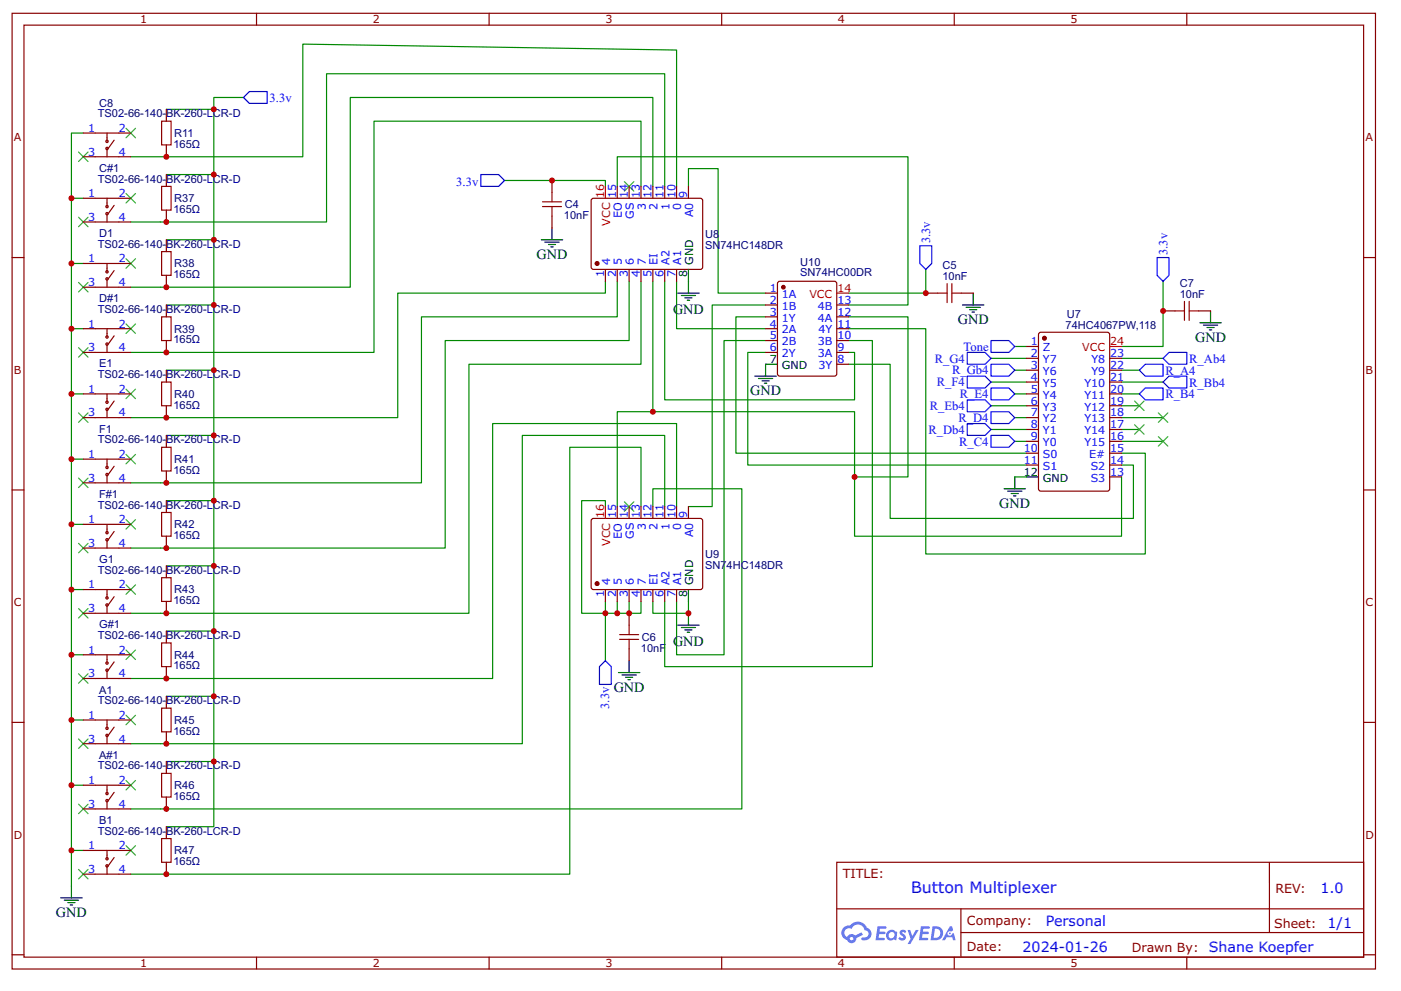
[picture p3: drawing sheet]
<svg xmlns="http://www.w3.org/2000/svg" width="297mm" height="210mm" viewBox="0 0 297 210" stroke-linecap="round" stroke-linejoin="round" font-family="sans-serif">
<g fill="none" stroke="#800" stroke-width=".25">
<path d="M2.6 2.8h289v202.8h-289zM5.1 5.3h284v197.8h-284zM54.4 2.8v2.5M103.7 2.8v2.5M153 2.8v2.5M202.3 2.8v2.5M251.6 2.8v2.5M2.6 54.6h2.5M289.1 54.6h2.5M2.6 104h2.5M289.1 104h2.5M2.6 153.3h2.5"/>
<path d="M289.1 153.3h2.5M177.4 182.9h111.7v20.2h-111.7zM177.4 192.8h111.6M203.7 197.9h85.3M203.7 192.8v10.1M269.1 183v14.9M2.6 202.6h2.5M54.4 203.1v2.5M103.7 203.1v2.5M153 203.1v2.5M202.3 203.1v2.5M251.6 203.1v2.5"/>
<path d="M289.1 202.6h2.5"/>
</g>
<g fill="#58f">
<path d="M190.9 197.4l.5-.2 .4 .1 .3 .3-.2 .4a.33 .33 0 0 0-.3-.3 .33 .33 0 0 0-.3 .2v.1a.85 .85 0 0 1 .7 .6 .85 .85 0 0 1-.3 .9h-.6l-.6-.4 .3-.3 .5 .2 .2-.1v-.1a.87 .87 0 0 1-.6-1.4z"/>
<path d="M192.4 197.3h.6l.4 1.3 .8-1.3h.6l-1.8 3h-.6l.7-1.1z"/>
<path d="M186.1 196.5h1.6l.2 .2-.1 .3-1.2 .1-.1 .6h1l.3 .2-.3 .3h-1.1l-.1 .8h1.2l.1 .2-.1 .3h-1.9z"/>
<path d="M195.2 196.5h1.7l.2 .2-.1 .3-1.2 .1-.1 .6h1l.3 .2-.3 .3h-1.1l-.1 .8h1.2l.1 .2-.1 .3h-1.9z"/>
<path d="M201.4 196.5h.5l.2 .9-.4 .3a.49 .49 0 0 0-.8 .1 .49 .49 0 0 0 .4 .7 .49 .49 0 0 0 .6-.4l.3-.2 .4 1.6h-.5l-.2-.6h-1.2l-.4 .6h-.6z"/>
<path d="M197.7 196.5l-.4 3h.9a1.5 1.5 0 0 0 1.8-1.5 1.5 1.5 0 0 0-1.8-1.5zM198.2 197.1a1.01 1.01 0 0 1 1.2 1.1 1.01 1.01 0 0 1-1.4 .8z"/>
<path d="M188.3 197.5a1.1 1.1 0 0 0-.3 1.6 1.1 1.1 0 0 0 1.6 .2l.4 .2 .2-1.6-.4-.3a1.01 1.01 0 0 0-1.5-.1zM188.3 198.4a.7 .7 0 0 1 1.4 0 .7 .7 0 0 1-1.4 0z"/>
<path d="M178.9 196.8a1.57 1.57 0 0 0 .7 2.7 1.01 1.01 0 0 0 1.2 .6 1.01 1.01 0 0 0 .8-1.1l1.4-.7-.3-.5-1.4 .7a1.02 1.02 0 0 0-1.7 .3 .99 .99 0 0 1-.5-1.4 .99 .99 0 0 1 1.4-.3 1.48 1.48 0 0 1 1.6-.9 1.48 1.48 0 0 1 1.3 1.2 .81 .81 0 0 1 .7 1 .81 .81 0 0 1-1.2 .5l-.3 .1v.3a1.39 1.39 0 0 0 2-.6 1.39 1.39 0 0 0-.8-1.9 2.18 2.18 0 0 0-3.7-.5l-.7 .2zM180.2 199.1a.38 .38 0 0 1 .7 0 .38 .38 0 0 1-.7 0z"/>
<circle cx="201.4" cy="198" r=".19"/>
</g>
<g fill="none" stroke="#000" stroke-width=".25">
<path d="M114.8 50.9h4.5M115.5 51.4h3M116.3 51.9h1.5M116.8 52.4h.5M117 48.4v2.5M146 57.2v5M143.7 62.2h4.5M144.5 62.7h3M145.2 63.2h1.5M145.7 63.7h.5M160.1 79.8h4.5M164.8 77.3h-2.5v2.5"/>
<path d="M204.1 64.7h4.5M204.8 65.2h3.1M205.6 65.7h1.5M206.1 66.2h.5M206.3 62.2v2.5M254.4 68.5h4.5M255.1 69h3.1M255.9 69.5h1.5M256.4 70h.5M256.7 66v2.5M160.8 80.3h3M161.6 80.8h1.5"/>
<path d="M162.1 81.3h.5M212.9 103.7h4.5M213.6 104.2h3.1M214.4 104.7h1.5M214.9 105.2h.5M215.1 101.2v2.5M217.7 101.2h2.5M143.7 132.6h4.5M144.5 133.1h3M145.2 133.6h1.5M145.7 134.1h.5M146 125.1v2.5"/>
<path d="M146 130.1v2.5M131.1 142.7h4.5M131.9 143.2h3M132.6 143.7h1.5M133.1 144.2h.5M133.4 140.2v2.5M12.9 190.5h4.5M13.6 191h3.1M14.4 191.5h1.5M14.9 192h.5M15.1 188v2.5"/>
</g>
<g fill="none" stroke="#a00000" stroke-width=".25">
<path d="M34.3 39.5h2v5.1h-2zM34.3 25.7h2v5h-2zM34.3 53.4h2v5h-2zM115 42.8h4M115 43.8h4M117 40.8v2M117 43.8v2M34.3 67.2h2v5.1h-2zM198.8 62.2h2M200.8 60.2v4M201.8 62.2h2M201.8 60.2v4"/>
<path d="M249.1 66h2M251.1 64v4M252.1 66h2M252.1 64v4M34.3 94.9h2v5h-2zM34.3 81.1h2v5h-2zM34.3 108.7h2v5.1h-2zM34.3 136.4h2v5h-2zM34.3 122.6h2v5h-2zM131.4 134.6h4M131.4 135.7h4M133.4 132.6v2"/>
<path d="M133.4 135.7v2M34.3 150.2h2v5.1h-2zM34.3 177.9h2v5h-2zM34.3 164.1h2v5h-2z"/>
</g>
<g fill="none" stroke="#800" stroke-width=".25">
<path d="M17.7 28.2h10M17.7 33.3h10M22.7 28.2v1.8M22.7 31.5v1.8M24.2 29.7l-1.3 1.8M35.3 23.2v2.5M35.3 30.7v2.6M35.3 37v2.5M117 38.3v2.5M130.9 39.5v2.6M133.4 39.5v2.6M135.9 39.5v2.6"/>
<path d="M138.4 39.5v2.6M140.9 39.5v2.6M143.4 39.5v2.6M146 39.5v2.6M17.7 55.9h10M17.7 42.1h10M17.7 47.1h10M22.7 42.1v1.7M22.7 45.3v1.8M22.7 55.9v1.8M22.7 59.2v1.7M24.2 57.4l-1.3 1.8"/>
<path d="M24.2 43.6l-1.3 1.7M35.3 44.6v2.5M35.3 50.9v2.5M35.3 58.4v2.5M117 45.8v2.6M125.6 42.1h23.1l.3 .5-.1 14.3-.4 .3-22.9-.1-.3-.4v-14.1zM128.4 57.2v2.5M130.9 57.2v2.5M133.4 57.2v2.5M135.9 57.2v2.5M138.4 57.2v2.5M140.9 57.2v2.5"/>
<path d="M143.4 57.2v2.5M164.9 59.9l.4-.2h11.6l.4 .2 .1 19.4-.2 .4-11.9 .1-.4-.2zM17.7 69.7h10M17.7 74.8h10M17.7 60.9h10M22.7 69.7v1.8M22.7 73v1.8M24.2 71.2l-1.3 1.8M35.3 64.7v2.5M35.3 72.3v2.5M35.3 78.5v2.6M162.3 62.2h2.5"/>
<path d="M162.3 64.7h2.5M162.3 67.2h2.5M162.3 69.7h2.5M162.3 72.3h2.5M162.3 74.8h2.5M177.4 64.7h2.5M177.4 67.2h2.5M177.4 69.7h2.5M177.4 72.3h2.5M177.4 74.8h2.5M177.4 77.3h2.5M196.3 62.2h2.5"/>
<path d="M203.8 62.2h2.5M217.7 73.5h2.5M217.7 76h2.5M217.7 78.5h2.5M220.2 70.7l.5-.2h14.1l.4 .2 .1 33-.3 .4-14.3 .1-.5-.2zM235.3 76h2.5M235.3 78.5h2.5M246.6 66h2.5M254.1 66h2.6M17.7 97.4h10M17.7 83.6h10M17.7 88.6h10"/>
<path d="M22.7 83.6v1.7M22.7 86.8v1.8M22.7 97.4v1.8M24.2 98.9l-1.3 1.8M24.2 85.1l-1.3 1.7M35.3 86.1v2.5M35.3 92.4v2.5M35.3 99.9v2.5M217.7 83.6h2.5M217.7 88.6h2.5M217.7 81.1h2.5M217.7 86.1h2.5"/>
<path d="M217.7 91.1h2.5M217.7 93.6h2.5M217.7 96.2h2.5M217.7 98.7h2.5M235.3 83.6h2.5M235.3 88.6h2.5M235.3 81.1h2.5M235.3 86.1h2.5M235.3 91.1h2.5M235.3 93.6h2.5M235.3 96.2h2.5M235.3 98.7h2.5"/>
<path d="M17.7 111.2h10M17.7 116.3h10M17.7 102.4h10M22.7 100.7v1.7M22.7 111.2v1.8M22.7 114.5v1.8M24.2 112.8l-1.3 1.7M35.3 106.2v2.5M35.3 113.8v2.5M125.4 110.2l.4-.2 22.9 .1 .3 .4-.1 14.3-.4 .3-22.9-.1-.3-.4zM130.9 107.5v2.5M133.4 107.5v2.5"/>
<path d="M135.9 107.5v2.5M138.4 107.5v2.5M140.9 107.5v2.5M143.4 107.5v2.5M146 107.5v2.5M235.3 101.2h2.5M17.7 138.9h10M17.7 125.1h10M17.7 130.1h10M22.7 125.1v1.7M22.7 128.4v1.7M22.7 138.9v1.8"/>
<path d="M24.2 126.6l-1.3 1.8M35.3 120.1v2.5M35.3 127.6v2.5M35.3 133.9v2.5M128.4 125.1v2.5M130.9 125.1v2.5M133.4 125.1v2.5M133.4 130.1v2.5M133.4 137.7v2.5M135.9 125.1v2.5M138.4 125.1v2.5M140.9 125.1v2.5"/>
<path d="M143.4 125.1v2.5M17.7 152.8h10M17.7 157.8h10M17.7 144h10M22.7 142.2v1.8M22.7 152.8v1.7M22.7 156v1.8M24.2 154.3l-1.3 1.7M24.2 140.4l-1.3 1.8M35.3 141.4v2.6M35.3 147.7v2.5M35.3 155.3v2.5"/>
<path d="M17.7 166.6h10M17.7 171.6h10M22.7 166.6v1.8M22.7 169.9v1.7M24.2 168.1l-1.3 1.8M35.3 161.6v2.5M35.3 169.1v2.5M35.3 175.4v2.5M17.7 180.4h10M17.7 185.5h10M22.7 180.4v1.8M22.7 183.7v1.8"/>
<path d="M24.2 181.9l-1.3 1.8M35.3 182.9v2.6"/>
<circle cx="22.7" cy="30" r=".25"/>
<circle cx="22.7" cy="31.5" r=".25"/>
<circle cx="22.7" cy="57.7" r=".25"/>
<circle cx="22.7" cy="45.3" r=".25"/>
<circle cx="22.7" cy="43.8" r=".25"/>
<circle cx="22.7" cy="59.2" r=".25"/>
<circle cx="22.7" cy="71.5" r=".25"/>
<circle cx="22.7" cy="73" r=".25"/>
<circle cx="22.7" cy="99.2" r=".25"/>
<circle cx="22.7" cy="85.3" r=".25"/>
<circle cx="22.7" cy="86.8" r=".25"/>
<circle cx="22.7" cy="113" r=".25"/>
<circle cx="22.7" cy="114.5" r=".25"/>
<circle cx="22.7" cy="100.7" r=".25"/>
<circle cx="22.7" cy="126.8" r=".25"/>
<circle cx="22.7" cy="128.4" r=".25"/>
<circle cx="22.7" cy="156" r=".25"/>
<circle cx="22.7" cy="142.2" r=".25"/>
<circle cx="22.7" cy="154.5" r=".25"/>
<circle cx="22.7" cy="140.7" r=".25"/>
<circle cx="22.7" cy="169.9" r=".25"/>
<circle cx="22.7" cy="168.4" r=".25"/>
<circle cx="22.7" cy="183.7" r=".25"/>
<circle cx="22.7" cy="182.2" r=".25"/>
</g>
<g fill="none" stroke="#080" stroke-width=".25">
<path d="M17.7 28.2h-2.6v13.9M27.7 33.3h36.5v-23.9l79.2 1.2v28.9M45.3 37v13.9h-10M45.3 23.2v13.8h-10M51.6 20.7h-6.3v2.5h-10M107 38.3h21.4v1.2M130.9 39.5v-6.2h61.6v31.4h-12.6M135.9 39.5v-13.8h-56.6v49.1h-51.6M138.4 39.5v-18.8h-64.1v40.2h-46.6M140.9 39.5v-23.9h-71.7v31.5h-41.5M146 39.5v-3.7h6.3v26.4h10M17.7 42.1h-2.6v13.8"/>
<path d="M17.7 55.9h-2.6v13.8M45.3 50.9v13.8h-10M128.4 59.7v2.5h-44.1v26.4h-56.6M130.9 59.7v7.5h-41.5v35.2h-61.7M133.4 59.7v12.6h-39v44h-66.7M135.9 59.7v17.6h-36.5v52.8h-71.7M138.4 59.7v27.6h-7.5v20.2M140.9 59.7v25.1h40.3v-10h-1.3M143.4 59.7v10h18.9M196.3 57.2v5h-16.4M246.6 59.7v13.8h-8.8M17.7 69.7h-2.6v13.9"/>
<path d="M45.3 78.5v13.9h-10M45.3 64.7v13.8h-10M162.3 72.3h-8.8v66.6h-10.1v-11.3M162.3 74.8h-3.8v23.9h59.2M162.3 67.2h-6.3v29h61.7M162.3 64.7h-11.3v42.8h-5M179.9 72.3h5.1v69.1h-44.1v-13.8M179.9 67.2h12.6v34h-11.3M179.9 69.7h16.4v47.8h46.5v-21.3h-5M179.9 77.3h8.8v32.7h51.6v-11.3h-2.5M210.1 76h7.6M215.1 78.5h2.6"/>
<path d="M215.1 73.5h2.6M237.8 78.5h3.8M237.8 76h8.8M17.7 83.6h-2.6v13.8M17.7 97.4h-2.6v13.8M45.3 92.4v13.8h-10M138.4 87.3h42.8v26.5h56.6v-12.6M210.1 91.1h7.6M210.1 86.1h7.6M210.1 81.1h7.6M215.1 93.6h2.6M215.1 88.6h2.6"/>
<path d="M215.1 83.6h2.6M237.8 93.6h8.8M237.8 91.1h3.8M237.8 88.6h8.8M237.8 86.1h3.8M237.8 83.6h3.8M237.8 81.1h8.8M17.7 111.2h-2.6v13.9M45.3 106.2v13.9h-10M128.4 107.5v-1.3h-5.1v23.9h7.6v-2.5M135.9 107.5v-12.6h-15.1v90.6h-93.1M138.4 107.5v-3.8h18.9v67.9h-129.6"/>
<path d="M140.9 107.5v-15.1h-30.2v65.4h-83M143.4 107.5v-17.6h-38.9v54.1h-76.8M215.1 101.2h2.6M17.7 125.1h-2.6v13.8M17.7 138.9h-2.6v13.9M45.3 133.9v13.8h-10M45.3 120.1v13.8h-10M128.4 127.6v12.6M133.4 127.6v2.5h-2.5M135.9 127.6v2.5h-2.5M138.4 127.6v2.5h7.6v-2.5M17.7 152.8h-2.6v13.8"/>
<path d="M45.3 147.7v13.9h-10M17.7 166.6h-2.6v13.8M45.3 161.6v13.8h-10M17.7 180.4h-2.6v7.6"/>
</g>
<g fill="#000" stroke="#3c3" stroke-width=".25">
<path d="M16.7 32.3l2 2zM16.7 34.3l2-2z"/>
<path d="M26.7 27.2l2 2zM28.7 27.2l-2 2z"/>
<path d="M132.4 38.5l2 2.1zM132.4 40.6l2-2.1z"/>
<path d="M16.7 46.1l2 2zM18.7 46.1l-2 2z"/>
<path d="M16.7 59.9l2 2zM18.7 59.9l-2 2z"/>
<path d="M26.7 41.1l2 2zM28.7 41.1l-2 2z"/>
<path d="M26.7 54.9l2 2zM28.7 54.9l-2 2z"/>
<path d="M16.7 73.8l2 2zM18.7 73.8l-2 2z"/>
<path d="M26.7 68.7l2 2zM28.7 68.7l-2 2z"/>
<path d="M16.7 87.6l2 2zM18.7 87.6l-2 2z"/>
<path d="M26.7 82.6l2 2zM26.7 84.6l2-2z"/>
<path d="M26.7 96.4l2 2zM26.7 98.4l2-2z"/>
<path d="M240.6 90.1l2 2zM242.6 90.1l-2 2z"/>
<path d="M240.6 85.1l2 2zM242.6 85.1l-2 2z"/>
<path d="M245.6 92.6l2 2zM247.6 92.6l-2 2z"/>
<path d="M245.6 87.6l2 2zM247.6 87.6l-2 2z"/>
<path d="M16.7 101.4l2 2.1zM18.7 101.4l-2 2.1z"/>
<path d="M16.7 115.3l2 2zM18.7 115.3l-2 2z"/>
<path d="M26.7 110.2l2 2.1zM26.7 112.3l2-2.1z"/>
<path d="M132.4 106.5l2 2zM132.4 108.5l2-2z"/>
<path d="M16.7 129.1l2 2zM18.7 129.1l-2 2z"/>
<path d="M26.7 124.1l2 2zM26.7 126.1l2-2z"/>
<path d="M26.7 137.9l2 2zM26.7 139.9l2-2z"/>
<path d="M16.7 142.9l2 2.1zM16.7 145l2-2.1z"/>
<path d="M16.7 156.8l2 2zM16.7 158.8l2-2z"/>
<path d="M26.7 151.8l2 2zM26.7 153.8l2-2z"/>
<path d="M16.7 170.6l2 2zM16.7 172.6l2-2z"/>
<path d="M26.7 165.6l2 2zM26.7 167.6l2-2z"/>
<path d="M26.7 179.4l2 2zM28.7 179.4l-2 2z"/>
<path d="M16.7 184.5l2 2zM16.7 186.5l2-2z"/>
</g>
<g fill="none" stroke="#00f" stroke-width=".25">
<path d="M52.9 19.4h3.8v2.5h-3.8l-1.3-1.2zM101.9 37h3.8l1.3 1.3-1.3 1.2h-3.8zM195 52.1h2.5v3.8l-1.2 1.3-1.3-1.3zM245.3 54.6h2.6v3.8l-1.3 1.3-1.3-1.3zM205.1 79.8h3.8l1.2 1.3-1.2 1.2h-3.8zM205.1 74.8h3.8l1.2 1.2-1.2 1.3h-3.8zM210.1 77.3h3.8l1.2 1.2-1.2 1.3h-3.8zM210.1 72.3h3.8l1.2 1.2-1.2 1.3h-3.8zM242.8 77.3h3.8v2.5h-3.8l-1.2-1.3zM246.6 76l1.3-1.2h3.7v2.5h-3.7zM247.9 79.8h3.7v2.5h-3.7l-1.3-1.2zM205.1 89.9h3.8l1.2 1.2-1.2 1.3h-3.8z"/>
<path d="M205.1 84.8h3.8l1.2 1.3-1.2 1.2h-3.8zM210.1 92.4h3.8l1.2 1.2-1.2 1.3h-3.8zM210.1 87.3h3.8l1.2 1.3-1.2 1.3h-3.8zM210.1 82.3h3.8l1.2 1.3-1.2 1.2h-3.8zM241.6 83.6l1.2-1.3h3.8v2.5h-3.8zM128.4 140.2l1.2 1.2v3.8h-2.5v-3.8z"/>
</g>
<g fill="#800" stroke="#800" stroke-width=".25">
<circle cx="166.1" cy="60.9" r=".38"/>
<circle cx="126.6" cy="123.8" r=".38"/>
<circle cx="126.6" cy="55.9" r=".38"/>
<circle cx="221.4" cy="71.8" r=".38"/>
</g>
<path d="M128.4 39.5v2.6M177.4 62.2h2.5M235.3 73.5h2.5M128.4 107.5v2.5" fill="none" stroke="#f00" stroke-width=".25"/>
<g fill="#c00">
<circle cx="246.6" cy="66" r=".63"/>
<circle cx="196.3" cy="62.2" r=".63"/>
<circle cx="117" cy="38.3" r=".63"/>
<circle cx="45.3" cy="161.6" r=".63"/>
<circle cx="45.3" cy="147.7" r=".63"/>
<circle cx="45.3" cy="133.9" r=".63"/>
<circle cx="45.3" cy="120.1" r=".63"/>
<circle cx="45.3" cy="106.2" r=".63"/>
<circle cx="45.3" cy="92.4" r=".63"/>
<circle cx="45.3" cy="78.5" r=".63"/>
<circle cx="45.3" cy="64.7" r=".63"/>
<circle cx="45.3" cy="50.9" r=".63"/>
<circle cx="45.3" cy="37" r=".63"/>
<circle cx="45.3" cy="23.2" r=".63"/>
<circle cx="35.3" cy="185.5" r=".63"/>
<circle cx="35.3" cy="171.6" r=".63"/>
<circle cx="35.3" cy="157.8" r=".63"/>
<circle cx="35.3" cy="144" r=".63"/>
<circle cx="35.3" cy="130.1" r=".63"/>
<circle cx="35.3" cy="116.3" r=".63"/>
<circle cx="35.3" cy="102.4" r=".63"/>
<circle cx="35.3" cy="88.6" r=".63"/>
<circle cx="35.3" cy="74.8" r=".63"/>
<circle cx="35.3" cy="60.9" r=".63"/>
<circle cx="35.3" cy="47.1" r=".63"/>
<circle cx="35.3" cy="33.3" r=".63"/>
<circle cx="138.4" cy="87.3" r=".63"/>
<circle cx="181.2" cy="101.2" r=".63"/>
<circle cx="15.1" cy="42.1" r=".63"/>
<circle cx="15.1" cy="55.9" r=".63"/>
<circle cx="15.1" cy="69.7" r=".63"/>
<circle cx="15.1" cy="83.6" r=".63"/>
<circle cx="15.1" cy="97.4" r=".63"/>
<circle cx="15.1" cy="111.2" r=".63"/>
<circle cx="15.1" cy="125.1" r=".63"/>
<circle cx="15.1" cy="138.9" r=".63"/>
<circle cx="15.1" cy="152.8" r=".63"/>
<circle cx="15.1" cy="166.6" r=".63"/>
<circle cx="15.1" cy="180.4" r=".63"/>
<circle cx="133.4" cy="130.1" r=".63"/>
<circle cx="130.9" cy="130.1" r=".63"/>
<circle cx="128.4" cy="130.1" r=".63"/>
<circle cx="146" cy="130.1" r=".63"/>
</g>
<text font-size="3.4" fill="#00f" x="193.2" y="189.4">Button Multiplexer</text>
<g font-size="3">
<text x="113.8" y="54.9">GND</text>
<text x="142.7" y="66.6">GND</text>
<text x="203.1" y="68.7">GND</text>
<text x="253.4" y="72.5">GND</text>
<text x="159" y="83.8">GND</text>
<text x="211.9" y="107.7">GND</text>
<text x="142.7" y="137.1">GND</text>
<text x="130.1" y="146.7">GND</text>
<text x="11.9" y="194.5">GND</text>
</g>
<g font-size="3" fill="#00f">
<text x="280" y="189.6">1.0</text>
<text x="221.8" y="196.4">Personal</text>
<text x="281.5" y="196.9">1/1</text>
<text x="216.8" y="201.9">2024-01-26</text>
<text x="256.3" y="201.9">Shane Koepfer</text>
</g>
<g font-size="2.7" fill="#00f">
<text x="57.2" y="21.7">3.3v</text>
<text x="96.7" y="39.4">3.3v</text>
<text x="197.2" y="51.6" transform="rotate(-90 197.2 51.6)">3.3v</text>
<text x="247.6" y="54.1" transform="rotate(-90 247.6 54.1)">3.3v</text>
<text x="198.2" y="76.9">R_G4</text>
<text x="204.3" y="74.4">Tone</text>
<text x="252.1" y="77">R_Ab4</text>
<text x="198.6" y="82">R_F4</text>
<text x="201.9" y="79.4">R_Gb4</text>
<text x="247.1" y="79.5">R_A4</text>
<text x="252.1" y="82">R_Bb4</text>
<text x="197.1" y="87">R_Eb4</text>
<text x="203.2" y="89.5">R_D4</text>
<text x="203.5" y="84.5">R_E4</text>
<text x="247.1" y="84.5">R_B4</text>
<text x="196.8" y="92">R_Db4</text>
<text x="203.4" y="94.5">R_C4</text>
<text x="129.2" y="150.4" transform="rotate(-90 129.2 150.4)">3.3v</text>
</g>
<g font-size="2.7" fill="#800">
<text x="178.7" y="186.2">TITLE:</text>
<text x="270.4" y="189.6">REV:</text>
<text x="205" y="196.3">Company:</text>
<text x="270.1" y="196.8">Sheet:</text>
<text x="205" y="201.8">Date:</text>
<text x="240" y="201.9">Drawn By:</text>
</g>
<g font-size="2.3" fill="#800">
<text x="29.7" y="5">1</text>
<text x="79" y="5">2</text>
<text x="128.4" y="5">3</text>
<text x="177.7" y="5">4</text>
<text x="227" y="5">5</text>
<text x="2.9" y="30">A</text>
<text x="289.5" y="30">A</text>
<text x="2.9" y="79.3">B</text>
<text x="289.5" y="79.3">B</text>
<text x="2.9" y="128.6">C</text>
<text x="289.5" y="128.6">C</text>
<text x="2.9" y="177.9">D</text>
<text x="289.5" y="177.9">D</text>
<text x="29.7" y="205.2">1</text>
<text x="79" y="205.2">2</text>
<text x="128.4" y="205.2">3</text>
<text x="177.7" y="205.2">4</text>
<text x="227" y="205.2">5</text>
</g>
<g font-size="2.3" fill="#000080">
<text x="21" y="22.6">C8</text>
<text x="20.7" y="24.9">TS02-66-140-BK-260-LCR-D</text>
<text x="37" y="29">R11</text>
<text x="36.8" y="31.3">165Ω</text>
<text x="20.7" y="38.7">TS02-66-140-BK-260-LCR-D</text>
<text x="21" y="36.4">C#1</text>
<text x="36.8" y="45.2">165Ω</text>
<text x="37" y="42.9">R37</text>
<text x="119.5" y="46.4">10nF</text>
<text x="119.7" y="44.1">C4</text>
<text x="20.7" y="52.6">TS02-66-140-BK-260-LCR-D</text>
<text x="21" y="50.3">D1</text>
<text x="149.5" y="52.8">SN74HC148DR</text>
<text x="149.5" y="50.5">U8</text>
<text x="36.8" y="59">165Ω</text>
<text x="37" y="56.7">R38</text>
<text x="169.7" y="58.6">SN74HC00DR</text>
<text x="169.7" y="56.3">U10</text>
<text x="199.8" y="59.4">10nF</text>
<text x="199.8" y="57.2">C5</text>
<text x="21" y="64.1">D#1</text>
<text x="250.1" y="63.2">10nF</text>
<text x="250.1" y="60.9">C7</text>
<text x="20.7" y="66.4">TS02-66-140-BK-260-LCR-D</text>
<text x="37" y="70.5">R39</text>
<text x="225.9" y="69.7">74HC4067PW,118</text>
<text x="226.2" y="67.5">U7</text>
<text x="21" y="78">E1</text>
<text x="36.8" y="72.8">165Ω</text>
<text x="20.7" y="80.2">TS02-66-140-BK-260-LCR-D</text>
<text x="36.8" y="86.7">165Ω</text>
<text x="37" y="84.4">R40</text>
<text x="20.7" y="94.1">TS02-66-140-BK-260-LCR-D</text>
<text x="21" y="91.8">F1</text>
<text x="36.8" y="100.5">165Ω</text>
<text x="37" y="98.2">R41</text>
<text x="20.7" y="107.9">TS02-66-140-BK-260-LCR-D</text>
<text x="21" y="105.6">F#1</text>
<text x="37" y="112.1">R42</text>
<text x="21" y="119.5">G1</text>
<text x="36.8" y="114.4">165Ω</text>
<text x="149.5" y="118.4">U9</text>
<text x="20.7" y="121.7">TS02-66-140-BK-260-LCR-D</text>
<text x="37" y="125.9">R43</text>
<text x="149.5" y="120.7">SN74HC148DR</text>
<text x="36.8" y="128.2">165Ω</text>
<text x="20.7" y="135.6">TS02-66-140-BK-260-LCR-D</text>
<text x="21" y="133.3">G#1</text>
<text x="136.1" y="136">C6</text>
<text x="36.8" y="142">165Ω</text>
<text x="37" y="139.7">R44</text>
<text x="135.9" y="138.3">10nF</text>
<text x="20.7" y="149.4">TS02-66-140-BK-260-LCR-D</text>
<text x="21" y="147.1">A1</text>
<text x="36.8" y="155.9">165Ω</text>
<text x="37" y="153.6">R45</text>
<text x="21" y="161">A#1</text>
<text x="20.7" y="163.3">TS02-66-140-BK-260-LCR-D</text>
<text x="37" y="167.4">R46</text>
<text x="36.8" y="169.7">165Ω</text>
<text x="20.7" y="177.1">TS02-66-140-BK-260-LCR-D</text>
<text x="21" y="174.8">B1</text>
<text x="36.8" y="183.5">165Ω</text>
<text x="37" y="181.2">R47</text>
</g>
<g font-size="2.3" fill="#00f">
<text x="18.7" y="28">1</text>
<text x="25.2" y="28">2</text>
<text x="18.7" y="33">3</text>
<text x="25.2" y="33">4</text>
<text x="18.7" y="41.8">1</text>
<text x="25.2" y="41.8">2</text>
<text x="130.6" y="41.9" transform="rotate(-90 130.6 41.9)">15</text>
<text x="133.1" y="41.9" transform="rotate(-90 133.1 41.9)">14</text>
<text x="135.6" y="41.9" transform="rotate(-90 135.6 41.9)">13</text>
<text x="138.2" y="41.9" transform="rotate(-90 138.2 41.9)">12</text>
<text x="140.7" y="41.9" transform="rotate(-90 140.7 41.9)">11</text>
<text x="143.2" y="41.9" transform="rotate(-90 143.2 41.9)">10</text>
<text x="145.7" y="41.9" transform="rotate(-90 145.7 41.9)">9</text>
<text x="18.7" y="46.8">3</text>
<text x="25.2" y="46.8">4</text>
<text x="131.9" y="46.3" transform="rotate(-90 131.9 46.3)">EO</text>
<text x="134.4" y="46.4" transform="rotate(-90 134.4 46.4)">GS</text>
<text x="136.9" y="44.5" transform="rotate(-90 136.9 44.5)">3</text>
<text x="139.4" y="44.5" transform="rotate(-90 139.4 44.5)">2</text>
<text x="141.9" y="44.5" transform="rotate(-90 141.9 44.5)">1</text>
<text x="144.5" y="44.5" transform="rotate(-90 144.5 44.5)">0</text>
<text x="147" y="46.1" transform="rotate(-90 147 46.1)">A0</text>
<text x="18.7" y="55.7">1</text>
<text x="25.2" y="55.7">2</text>
<text x="128.1" y="58.8" transform="rotate(-90 128.1 58.8)">1</text>
<text x="129.4" y="56.2" transform="rotate(-90 129.4 56.2)">4</text>
<text x="130.6" y="58.8" transform="rotate(-90 130.6 58.8)">2</text>
<text x="131.9" y="56.2" transform="rotate(-90 131.9 56.2)">5</text>
<text x="133.1" y="58.8" transform="rotate(-90 133.1 58.8)">3</text>
<text x="134.4" y="56.2" transform="rotate(-90 134.4 56.2)">6</text>
<text x="135.6" y="58.8" transform="rotate(-90 135.6 58.8)">4</text>
<text x="136.9" y="56.2" transform="rotate(-90 136.9 56.2)">7</text>
<text x="138.2" y="58.8" transform="rotate(-90 138.2 58.8)">5</text>
<text x="139.4" y="56.2" transform="rotate(-90 139.4 56.2)">EI</text>
<text x="140.7" y="58.8" transform="rotate(-90 140.7 58.8)">6</text>
<text x="141.9" y="56.2" transform="rotate(-90 141.9 56.2)">A2</text>
<text x="143.2" y="58.8" transform="rotate(-90 143.2 58.8)">7</text>
<text x="144.5" y="56.2" transform="rotate(-90 144.5 56.2)">A1</text>
<text x="18.7" y="60.7">3</text>
<text x="25.2" y="60.7">4</text>
<text x="163.2" y="61.9">1</text>
<text x="163.2" y="64.5">2</text>
<text x="165.8" y="63.2">1A</text>
<text x="165.8" y="65.7">1B</text>
<text x="173.4" y="65.7">4B</text>
<text x="177.5" y="64.5">13</text>
<text x="18.7" y="69.5">1</text>
<text x="25.2" y="69.5">2</text>
<text x="163.2" y="67">3</text>
<text x="163.2" y="69.5">4</text>
<text x="165.8" y="68.2">1Y</text>
<text x="165.8" y="70.7">2A</text>
<text x="173.4" y="68.2">4A</text>
<text x="173.5" y="70.7">4Y</text>
<text x="177.5" y="69.5">11</text>
<text x="177.5" y="67">12</text>
<text x="18.7" y="74.5">3</text>
<text x="25.2" y="74.5">4</text>
<text x="163.2" y="72">5</text>
<text x="163.2" y="74.5">6</text>
<text x="165.8" y="73.3">2B</text>
<text x="165.8" y="75.8">2Y</text>
<text x="173.4" y="73.3">3B</text>
<text x="173.4" y="75.8">3A</text>
<text x="177.5" y="77">8</text>
<text x="177.5" y="74.5">9</text>
<text x="177.5" y="72">10</text>
<text x="218.6" y="73.3">1</text>
<text x="218.6" y="75.8">2</text>
<text x="221.1" y="74.5">Z</text>
<text x="221.1" y="77">Y7</text>
<text x="231.4" y="77">Y8</text>
<text x="235.4" y="75.8">23</text>
<text x="18.7" y="83.3">1</text>
<text x="25.2" y="83.3">2</text>
<text x="173.5" y="78.3">3Y</text>
<text x="218.6" y="78.3">3</text>
<text x="218.6" y="80.8">4</text>
<text x="218.6" y="83.3">5</text>
<text x="221.1" y="79.6">Y6</text>
<text x="221.1" y="82.1">Y5</text>
<text x="229.9" y="82.1">Y10</text>
<text x="231.4" y="79.6">Y9</text>
<text x="235.4" y="83.3">20</text>
<text x="235.4" y="80.8">21</text>
<text x="235.4" y="78.3">22</text>
<text x="18.7" y="88.4">3</text>
<text x="25.2" y="88.4">4</text>
<text x="218.6" y="85.8">6</text>
<text x="218.6" y="88.4">7</text>
<text x="221.1" y="84.6">Y4</text>
<text x="221.1" y="87.1">Y3</text>
<text x="221.1" y="89.6">Y2</text>
<text x="229.9" y="89.6">Y13</text>
<text x="229.9" y="87.1">Y12</text>
<text x="229.9" y="84.6">Y11</text>
<text x="235.4" y="88.4">18</text>
<text x="235.4" y="85.8">19</text>
<text x="217.1" y="95.9">10</text>
<text x="218.6" y="90.9">8</text>
<text x="218.6" y="93.4">9</text>
<text x="221.1" y="92.1">Y1</text>
<text x="221.1" y="94.6">Y0</text>
<text x="229.9" y="94.6">Y15</text>
<text x="229.9" y="92.1">Y14</text>
<text x="235.4" y="95.9">15</text>
<text x="235.4" y="93.4">16</text>
<text x="235.4" y="90.9">17</text>
<text x="18.7" y="97.2">1</text>
<text x="25.2" y="97.2">2</text>
<text x="217.1" y="98.4">11</text>
<text x="221.1" y="97.2">S0</text>
<text x="221.1" y="99.7">S1</text>
<text x="230.9" y="97.2">E#</text>
<text x="231.2" y="99.7">S2</text>
<text x="235.4" y="100.9">13</text>
<text x="235.4" y="98.4">14</text>
<text x="18.7" y="102.2">3</text>
<text x="25.2" y="102.2">4</text>
<text x="231.2" y="102.2">S3</text>
<text x="18.7" y="111">1</text>
<text x="25.2" y="111">2</text>
<text x="130.6" y="109.9" transform="rotate(-90 130.6 109.9)">15</text>
<text x="133.1" y="109.9" transform="rotate(-90 133.1 109.9)">14</text>
<text x="135.6" y="109.9" transform="rotate(-90 135.6 109.9)">13</text>
<text x="136.9" y="112.4" transform="rotate(-90 136.9 112.4)">3</text>
<text x="138.2" y="109.9" transform="rotate(-90 138.2 109.9)">12</text>
<text x="139.4" y="112.4" transform="rotate(-90 139.4 112.4)">2</text>
<text x="140.7" y="109.9" transform="rotate(-90 140.7 109.9)">11</text>
<text x="141.9" y="112.4" transform="rotate(-90 141.9 112.4)">1</text>
<text x="143.2" y="109.9" transform="rotate(-90 143.2 109.9)">10</text>
<text x="144.5" y="112.4" transform="rotate(-90 144.5 112.4)">0</text>
<text x="145.7" y="109.9" transform="rotate(-90 145.7 109.9)">9</text>
<text x="18.7" y="116">3</text>
<text x="25.2" y="116">4</text>
<text x="131.9" y="114.3" transform="rotate(-90 131.9 114.3)">EO</text>
<text x="134.4" y="114.3" transform="rotate(-90 134.4 114.3)">GS</text>
<text x="147" y="114" transform="rotate(-90 147 114)">A0</text>
<text x="18.7" y="124.8">1</text>
<text x="25.2" y="124.8">2</text>
<text x="129.4" y="124.2" transform="rotate(-90 129.4 124.2)">4</text>
<text x="131.9" y="124.2" transform="rotate(-90 131.9 124.2)">5</text>
<text x="134.4" y="124.2" transform="rotate(-90 134.4 124.2)">6</text>
<text x="136.9" y="124.2" transform="rotate(-90 136.9 124.2)">7</text>
<text x="139.4" y="124.2" transform="rotate(-90 139.4 124.2)">EI</text>
<text x="141.9" y="124.2" transform="rotate(-90 141.9 124.2)">A2</text>
<text x="144.5" y="124.2" transform="rotate(-90 144.5 124.2)">A1</text>
<text x="18.7" y="129.9">3</text>
<text x="25.2" y="129.9">4</text>
<text x="128.1" y="126.7" transform="rotate(-90 128.1 126.7)">1</text>
<text x="130.6" y="126.7" transform="rotate(-90 130.6 126.7)">2</text>
<text x="133.1" y="126.7" transform="rotate(-90 133.1 126.7)">3</text>
<text x="135.6" y="126.7" transform="rotate(-90 135.6 126.7)">4</text>
<text x="138.2" y="126.7" transform="rotate(-90 138.2 126.7)">5</text>
<text x="140.7" y="126.7" transform="rotate(-90 140.7 126.7)">6</text>
<text x="143.2" y="126.7" transform="rotate(-90 143.2 126.7)">7</text>
<text x="18.7" y="138.7">1</text>
<text x="18.7" y="143.7">3</text>
<text x="25.2" y="138.7">2</text>
<text x="25.2" y="143.7">4</text>
<text x="18.7" y="152.5">1</text>
<text x="25.2" y="152.5">2</text>
<text x="18.7" y="157.5">3</text>
<text x="25.2" y="157.5">4</text>
<text x="18.7" y="166.3">1</text>
<text x="25.2" y="166.3">2</text>
<text x="18.7" y="171.4">3</text>
<text x="25.2" y="171.4">4</text>
<text x="18.7" y="180.2">1</text>
<text x="18.7" y="185.2">3</text>
<text x="25.2" y="180.2">2</text>
<text x="25.2" y="185.2">4</text>
</g>
<g font-size="2.3" fill="#f00">
<text x="128.1" y="41.9" transform="rotate(-90 128.1 41.9)">16</text>
<text x="129.4" y="47.9" transform="rotate(-90 129.4 47.9)">VCC</text>
<text x="171.6" y="63.2">VCC</text>
<text x="177.5" y="61.9">14</text>
<text x="229.5" y="74.5">VCC</text>
<text x="235.4" y="73.3">24</text>
<text x="128.1" y="109.9" transform="rotate(-90 128.1 109.9)">16</text>
<text x="129.4" y="115.8" transform="rotate(-90 129.4 115.8)">VCC</text>
</g>
<g font-size="2.3">
<text x="145.7" y="58.8" transform="rotate(-90 145.7 58.8)">8</text>
<text x="147" y="56.2" transform="rotate(-90 147 56.2)">GND</text>
<text x="163.2" y="77">7</text>
<text x="165.8" y="78.3">GND</text>
<text x="217.1" y="100.9">12</text>
<text x="221.1" y="102.2">GND</text>
<text x="147" y="124.2" transform="rotate(-90 147 124.2)">GND</text>
<text x="145.7" y="126.7" transform="rotate(-90 145.7 126.7)">8</text>
</g>
</svg>
